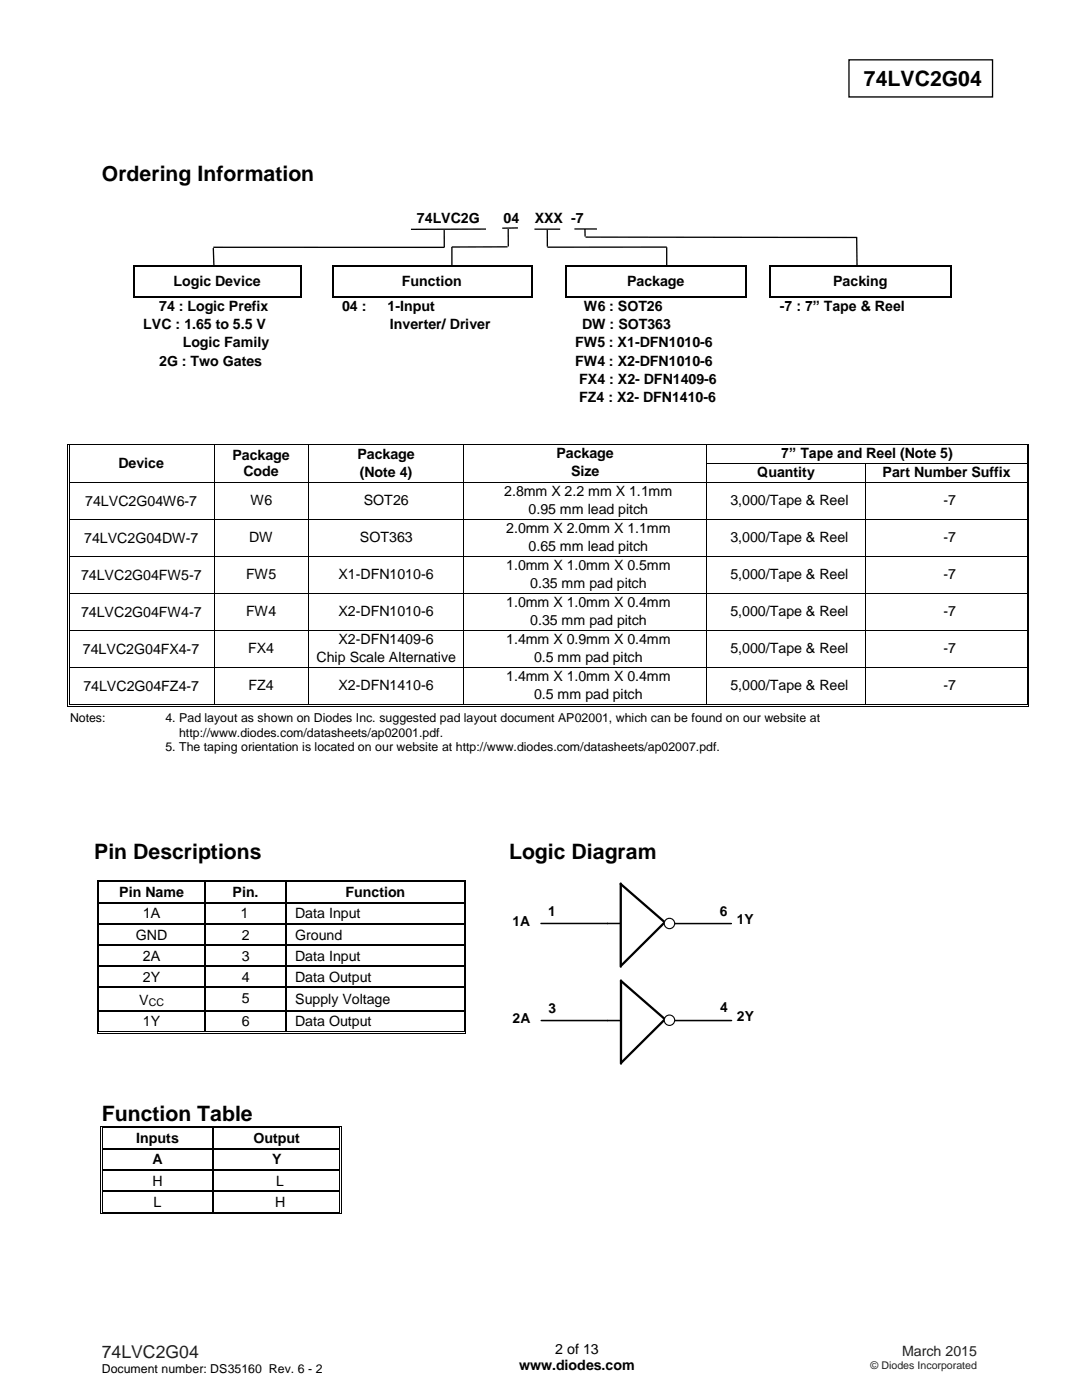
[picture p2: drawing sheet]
<svg xmlns="http://www.w3.org/2000/svg" width="216mm" height="279mm" viewBox="0 0 216 279" stroke-linecap="round" stroke-linejoin="round" font-family="sans-serif">
<path d="M169.4 11.9h28.6v7.4h-28.6z" fill="none" stroke="#000" stroke-width=".26"/>
<g fill="#000">
<path d="M26.5 53h.3v.3h-.3z" fill-rule="evenodd"/>
<path d="M26.5 53h.3v.3h-.3z" fill-rule="evenodd"/>
<path d="M26.5 59.1h.3v.4h-.3z" fill-rule="evenodd"/>
<path d="M26.5 59.1h.3v.4h-.3z" fill-rule="evenodd"/>
<path d="M26.8 53h.4v.3h-.4z" fill-rule="evenodd"/>
<path d="M26.8 59.1h.4v.4h-.4z" fill-rule="evenodd"/>
<path d="M59.9 53h.3v.3h-.3z" fill-rule="evenodd"/>
<path d="M59.9 53h.3v.3h-.3z" fill-rule="evenodd"/>
<path d="M59.9 59.1h.3v.4h-.3z" fill-rule="evenodd"/>
<path d="M59.9 59.1h.3v.4h-.3z" fill-rule="evenodd"/>
<path d="M66.2 53h.4v.3h-.4z" fill-rule="evenodd"/>
<path d="M66.2 53h.4v.3h-.4z" fill-rule="evenodd"/>
<path d="M66.2 59.1h.4v.4h-.4z" fill-rule="evenodd"/>
<path d="M66.2 59.1h.4v.4h-.4z" fill-rule="evenodd"/>
<path d="M66.6 53h.3v.3h-.3z" fill-rule="evenodd"/>
<path d="M66.6 59.1h.3v.4h-.3z" fill-rule="evenodd"/>
<path d="M75.9 59.1h.4v.4h-.4z" fill-rule="evenodd"/>
<path d="M105.9 53h.3v.3h-.3z" fill-rule="evenodd"/>
<path d="M105.9 53h.3v.3h-.3z" fill-rule="evenodd"/>
<path d="M105.9 59.1h.3v.4h-.3z" fill-rule="evenodd"/>
<path d="M105.9 59.1h.3v.4h-.3z" fill-rule="evenodd"/>
<path d="M112.7 53h.3v.3h-.3z" fill-rule="evenodd"/>
<path d="M112.7 53h.3v.3h-.3z" fill-rule="evenodd"/>
<path d="M112.7 59.1h.3v.4h-.3z" fill-rule="evenodd"/>
<path d="M112.7 59.1h.3v.4h-.3z" fill-rule="evenodd"/>
<path d="M113 53h.4v.3h-.4z" fill-rule="evenodd"/>
<path d="M113 59.1h.4v.4h-.4z" fill-rule="evenodd"/>
<path d="M148.8 53h.3v.3h-.3z" fill-rule="evenodd"/>
<path d="M148.8 53h.3v.3h-.3z" fill-rule="evenodd"/>
<path d="M148.8 59.1h.3v.4h-.3z" fill-rule="evenodd"/>
<path d="M148.8 59.1h.3v.4h-.3z" fill-rule="evenodd"/>
<path d="M153.5 53h.4v.3h-.4z" fill-rule="evenodd"/>
<path d="M153.5 53h.4v.3h-.4z" fill-rule="evenodd"/>
<path d="M153.5 59.1h.4v.4h-.4z" fill-rule="evenodd"/>
<path d="M153.5 59.1h.4v.4h-.4z" fill-rule="evenodd"/>
<path d="M153.9 53h.3v.3h-.3z" fill-rule="evenodd"/>
<path d="M153.9 59.1h.3v.4h-.3z" fill-rule="evenodd"/>
<path d="M189.5 53h.4v.3h-.4z" fill-rule="evenodd"/>
<path d="M189.5 53h.4v.3h-.4z" fill-rule="evenodd"/>
<path d="M189.5 59.1h.4v.4h-.4z" fill-rule="evenodd"/>
<path d="M189.5 59.1h.4v.4h-.4z" fill-rule="evenodd"/>
<path d="M13.4 92.5h.1v.1h-.1z" fill-rule="evenodd"/>
<path d="M13.4 96.3h.1v.2h-.1z" fill-rule="evenodd"/>
<path d="M13.7 92.5h.2v.1h-.2z" fill-rule="evenodd"/>
<path d="M13.7 96.3h.2v.2h-.2z" fill-rule="evenodd"/>
<path d="M18.4 88.7h.2v.2h-.2z" fill-rule="evenodd"/>
<path d="M26.7 88.7h.1v.2h-.1z" fill-rule="evenodd"/>
<path d="M42.6 88.7h.2v.2h-.2z" fill-rule="evenodd"/>
<path d="M42.6 92.5h.2v.1h-.2z" fill-rule="evenodd"/>
<path d="M42.6 96.3h.2v.2h-.2z" fill-rule="evenodd"/>
<path d="M60 88.7h.2v.2h-.2z" fill-rule="evenodd"/>
<path d="M60.2 88.7h1.3v.2h-1.3z" fill-rule="evenodd"/>
<path d="M61.5 88.7h.2v.2h-.2z" fill-rule="evenodd"/>
<path d="M61.5 92.5h.2v.1h-.2z" fill-rule="evenodd"/>
<path d="M61.5 96.3h.2v.2h-.2z" fill-rule="evenodd"/>
<path d="M66.4 88.7h.2v.2h-.2z" fill-rule="evenodd"/>
<path d="M75.9 88.7h.2v.2h-.2z" fill-rule="evenodd"/>
<path d="M92.5 88.7h.1v.2h-.1z" fill-rule="evenodd"/>
<path d="M92.5 92.5h.1v.1h-.1z" fill-rule="evenodd"/>
<path d="M92.5 96.3h.1v.2h-.1z" fill-rule="evenodd"/>
<path d="M106.1 88.7h.1v.2h-.1z" fill-rule="evenodd"/>
<path d="M112.9 88.7h.1v.2h-.1z" fill-rule="evenodd"/>
<path d="M140.9 88.7h.2v.2h-.2z" fill-rule="evenodd"/>
<path d="M140.9 92.5h.2v.1h-.2z" fill-rule="evenodd"/>
<path d="M140.9 96.3h.2v.2h-.2z" fill-rule="evenodd"/>
<path d="M149 88.7h.1v.2h-.1z" fill-rule="evenodd"/>
<path d="M153.7 88.7h.2v.2h-.2z" fill-rule="evenodd"/>
<path d="M172.7 92.5h.1v.1h-.1z" fill-rule="evenodd"/>
<path d="M172.7 96.3h.1v.2h-.1z" fill-rule="evenodd"/>
<path d="M189.7 88.7h.2v.2h-.2z" fill-rule="evenodd"/>
<path d="M193.8 88.7h.2v.2h-.2z" fill-rule="evenodd"/>
<path d="M194 88.7l.1 .2z" fill-rule="evenodd"/>
<path d="M194.1 88.7h.2v.2h-.2z" fill-rule="evenodd"/>
<path d="M204.8 88.7h.6v.2h-.6z" fill-rule="evenodd"/>
<path d="M204.8 92.5h.2v.1h-.2z" fill-rule="evenodd"/>
<path d="M204.8 96.3h.2v.2h-.2z" fill-rule="evenodd"/>
<path d="M205.2 92.5h.2v.1h-.2z" fill-rule="evenodd"/>
<path d="M205.2 96.3h.2v.2h-.2z" fill-rule="evenodd"/>
<path d="M13.4 103.6h.1v.2h-.1z" fill-rule="evenodd"/>
<path d="M13.4 111h.1v.2h-.1z" fill-rule="evenodd"/>
<path d="M13.4 118.4h.1v.2h-.1z" fill-rule="evenodd"/>
<path d="M13.7 103.6h.2v.2h-.2z" fill-rule="evenodd"/>
<path d="M13.7 111h.2v.2h-.2z" fill-rule="evenodd"/>
<path d="M13.7 118.4h.2v.2h-.2z" fill-rule="evenodd"/>
<path d="M42.6 103.6h.2v.2h-.2z" fill-rule="evenodd"/>
<path d="M42.6 111h.2v.2h-.2z" fill-rule="evenodd"/>
<path d="M42.6 118.4h.2v.2h-.2z" fill-rule="evenodd"/>
<path d="M61.5 103.6h.2v.2h-.2z" fill-rule="evenodd"/>
<path d="M61.5 111h.2v.2h-.2z" fill-rule="evenodd"/>
<path d="M61.5 118.4h.2v.2h-.2z" fill-rule="evenodd"/>
<path d="M92.5 103.6h.1v.2h-.1z" fill-rule="evenodd"/>
<path d="M92.5 111h.1v.2h-.1z" fill-rule="evenodd"/>
<path d="M92.5 118.4h.1v.2h-.1z" fill-rule="evenodd"/>
<path d="M140.9 103.6h.2v.2h-.2z" fill-rule="evenodd"/>
<path d="M140.9 111h.2v.2h-.2z" fill-rule="evenodd"/>
<path d="M140.9 118.4h.2v.2h-.2z" fill-rule="evenodd"/>
<path d="M172.7 103.6h.1v.2h-.1z" fill-rule="evenodd"/>
<path d="M172.7 111h.1v.2h-.1z" fill-rule="evenodd"/>
<path d="M172.7 118.4h.1v.2h-.1z" fill-rule="evenodd"/>
<path d="M204.8 103.6h.2v.2h-.2z" fill-rule="evenodd"/>
<path d="M204.8 111h.2v.2h-.2z" fill-rule="evenodd"/>
<path d="M204.8 118.4h.2v.2h-.2z" fill-rule="evenodd"/>
<path d="M205.2 103.6h.2v.2h-.2z" fill-rule="evenodd"/>
<path d="M205.2 111h.2v.2h-.2z" fill-rule="evenodd"/>
<path d="M205.2 118.4h.2v.2h-.2z" fill-rule="evenodd"/>
<path d="M13.4 125.7h.1v.2h-.1z" fill-rule="evenodd"/>
<path d="M13.4 133.1h.1v.2h-.1z" fill-rule="evenodd"/>
<path d="M13.7 125.7h.2v.2h-.2z" fill-rule="evenodd"/>
<path d="M13.7 133.1h.2v.2h-.2z" fill-rule="evenodd"/>
<path d="M42.6 125.7h.2v.2h-.2z" fill-rule="evenodd"/>
<path d="M42.6 133.1h.2v.2h-.2z" fill-rule="evenodd"/>
<path d="M61.5 125.7h.2v.2h-.2z" fill-rule="evenodd"/>
<path d="M61.5 133.1h.2v.2h-.2z" fill-rule="evenodd"/>
<path d="M92.5 125.7h.1v.2h-.1z" fill-rule="evenodd"/>
<path d="M92.5 133.1h.1v.2h-.1z" fill-rule="evenodd"/>
<path d="M140.9 125.7h.2v.2h-.2z" fill-rule="evenodd"/>
<path d="M140.9 133.1h.2v.2h-.2z" fill-rule="evenodd"/>
<path d="M172.7 125.7h.1v.2h-.1z" fill-rule="evenodd"/>
<path d="M172.7 133.1h.1v.2h-.1z" fill-rule="evenodd"/>
<path d="M204.8 125.7h.2v.2h-.2z" fill-rule="evenodd"/>
<path d="M204.8 133.1h.2v.2h-.2z" fill-rule="evenodd"/>
<path d="M205.2 125.7h.2v.2h-.2z" fill-rule="evenodd"/>
<path d="M205.2 133.1h.2v.2h-.2z" fill-rule="evenodd"/>
<path d="M13.4 140.5h.1v.5h-.1z" fill-rule="evenodd"/>
<path d="M13.4 140.9h.5v.1h-.5z" fill-rule="evenodd"/>
<path d="M13.7 140.5h.2v.2h-.2z" fill-rule="evenodd"/>
<path d="M13.7 140.5h.2v.2h-.2z" fill-rule="evenodd"/>
<path d="M42.6 140.5h.5v.2h-.5z" fill-rule="evenodd"/>
<path d="M42.6 140.9h.5v.1h-.5z" fill-rule="evenodd"/>
<path d="M61.5 140.5h.5v.2h-.5z" fill-rule="evenodd"/>
<path d="M61.5 140.9h.5v.1h-.5z" fill-rule="evenodd"/>
<path d="M92.5 140.5h.5v.2h-.5z" fill-rule="evenodd"/>
<path d="M92.5 140.9h.5v.1h-.5z" fill-rule="evenodd"/>
<path d="M140.9 140.5h.5v.2h-.5z" fill-rule="evenodd"/>
<path d="M140.9 140.9h.5v.1h-.5z" fill-rule="evenodd"/>
<path d="M172.7 140.5h.5v.2h-.5z" fill-rule="evenodd"/>
<path d="M172.7 140.9h.5v.1h-.5z" fill-rule="evenodd"/>
<path d="M204.8 140.9h.6v.1h-.6z" fill-rule="evenodd"/>
<path d="M204.8 140.5h.2v.2h-.2z" fill-rule="evenodd"/>
<path d="M204.8 140.5h.2v.2h-.2z" fill-rule="evenodd"/>
<path d="M205.2 140.5h.2v.5h-.2z" fill-rule="evenodd"/>
<path d="M19.3 175.6h.2v.5h-.2z" fill-rule="evenodd"/>
<path d="M19.3 175.6h.5v.2h-.5z" fill-rule="evenodd"/>
<path d="M19.6 175.9h.2v.2h-.2z" fill-rule="evenodd"/>
<path d="M19.6 175.9h.2v.2h-.2z" fill-rule="evenodd"/>
<path d="M40.9 176.1h.2z" fill-rule="evenodd"/>
<path d="M40.9 175.6h.5v.2h-.5z" fill-rule="evenodd"/>
<path d="M40.9 175.9h.5v.2h-.5z" fill-rule="evenodd"/>
<path d="M56.9 176.1h.2z" fill-rule="evenodd"/>
<path d="M56.9 175.6h.5v.2h-.5z" fill-rule="evenodd"/>
<path d="M56.9 175.9h.5v.2h-.5z" fill-rule="evenodd"/>
<path d="M92.5 175.6h.5v.2h-.5z" fill-rule="evenodd"/>
<path d="M92.5 175.9h.2v.2h-.2z" fill-rule="evenodd"/>
<path d="M92.5 175.9h.2v.2h-.2z" fill-rule="evenodd"/>
<path d="M92.9 175.6h.1v.5h-.1z" fill-rule="evenodd"/>
<path d="M19.3 180.1h.2v.2h-.2z" fill-rule="evenodd"/>
<path d="M19.3 184.3h.2v.3h-.2z" fill-rule="evenodd"/>
<path d="M19.3 188.5h.2v.2h-.2z" fill-rule="evenodd"/>
<path d="M19.3 192.7h.2v.3h-.2z" fill-rule="evenodd"/>
<path d="M19.3 196.9h.2v.3h-.2z" fill-rule="evenodd"/>
<path d="M19.6 180.1h.2v.2h-.2z" fill-rule="evenodd"/>
<path d="M19.6 184.3h.2v.3h-.2z" fill-rule="evenodd"/>
<path d="M19.6 188.5h.2v.2h-.2z" fill-rule="evenodd"/>
<path d="M19.6 192.7h.2v.3h-.2z" fill-rule="evenodd"/>
<path d="M19.6 196.9h.2v.3h-.2z" fill-rule="evenodd"/>
<path d="M40.9 180.1h.2v.2h-.2z" fill-rule="evenodd"/>
<path d="M40.9 184.3h.2v.3h-.2z" fill-rule="evenodd"/>
<path d="M40.9 188.5h.2v.2h-.2z" fill-rule="evenodd"/>
<path d="M40.9 192.7h.2v.3h-.2z" fill-rule="evenodd"/>
<path d="M40.9 196.9h.2v.3h-.2z" fill-rule="evenodd"/>
<path d="M56.9 180.1h.2v.2h-.2z" fill-rule="evenodd"/>
<path d="M56.9 184.3h.2v.3h-.2z" fill-rule="evenodd"/>
<path d="M56.9 188.5h.2v.2h-.2z" fill-rule="evenodd"/>
<path d="M56.9 192.7h.2v.3h-.2z" fill-rule="evenodd"/>
<path d="M56.9 196.9h.2v.3h-.2z" fill-rule="evenodd"/>
<path d="M92.5 180.1h.2v.2h-.2z" fill-rule="evenodd"/>
<path d="M92.5 184.3h.2v.3h-.2z" fill-rule="evenodd"/>
<path d="M92.5 188.5h.2v.2h-.2z" fill-rule="evenodd"/>
<path d="M92.5 192.7h.2v.3h-.2z" fill-rule="evenodd"/>
<path d="M92.5 196.9h.2v.3h-.2z" fill-rule="evenodd"/>
<path d="M92.9 180.1h.1v.2h-.1z" fill-rule="evenodd"/>
<path d="M92.9 184.3h.1v.3h-.1z" fill-rule="evenodd"/>
<path d="M92.9 188.5h.1v.2h-.1z" fill-rule="evenodd"/>
<path d="M92.9 192.7h.1v.3h-.1z" fill-rule="evenodd"/>
<path d="M92.9 196.9h.1v.3h-.1z" fill-rule="evenodd"/>
<path d="M19.3 201.6h.2v.2h-.2z" fill-rule="evenodd"/>
<path d="M19.3 205.8h.2v.5h-.2z" fill-rule="evenodd"/>
<path d="M19.3 206.1h.5v.2h-.5z" fill-rule="evenodd"/>
<path d="M19.6 201.6h.2v.2h-.2z" fill-rule="evenodd"/>
<path d="M19.6 205.8h.2v.2h-.2z" fill-rule="evenodd"/>
<path d="M19.6 205.8h.2v.2h-.2z" fill-rule="evenodd"/>
<path d="M40.9 201.6h.2v.2h-.2z" fill-rule="evenodd"/>
<path d="M40.9 205.8h.5v.2h-.5z" fill-rule="evenodd"/>
<path d="M40.9 206.1h.5v.2h-.5z" fill-rule="evenodd"/>
<path d="M56.9 201.6h.2v.2h-.2z" fill-rule="evenodd"/>
<path d="M56.9 205.8h.5v.2h-.5z" fill-rule="evenodd"/>
<path d="M56.9 206.1h.5v.2h-.5z" fill-rule="evenodd"/>
<path d="M92.5 201.6h.2v.2h-.2z" fill-rule="evenodd"/>
<path d="M92.5 206.1h.5v.2h-.5z" fill-rule="evenodd"/>
<path d="M92.5 205.8h.2v.2h-.2z" fill-rule="evenodd"/>
<path d="M92.5 205.8h.2v.2h-.2z" fill-rule="evenodd"/>
<path d="M92.9 201.6h.1v.2h-.1z" fill-rule="evenodd"/>
<path d="M92.9 205.8h.1v.5h-.1z" fill-rule="evenodd"/>
</g>
<g fill="none" stroke="#000" stroke-width=".34">
<path d="M26.7 53.3v5.8M27.2 53.2h32.7M27.2 59.3h32.7M60 53.3v5.8M66.4 53.3v5.8M66.9 53.2h39M66.9 59.3h9M76.3 59.3h29.6M106.1 53.3v5.8M112.9 53.3v5.8M113.4 53.2h35.4M113.4 59.3h35.4"/>
<path d="M149 53.3v5.8M153.7 53.3v5.8M154.2 53.2h35.3M154.2 59.3h35.3M189.7 53.3v5.8"/>
</g>
<g fill="none" stroke="#000" stroke-width=".2">
<path d="M13.4 88.8h5M13.5 88.9v3.6M13.5 92.6v3.7M13.5 96.5v7.1M13.8 88.9v3.6M13.8 92.6v3.7M13.8 96.5v7.1M13.9 96.4h28.7M18.6 88.8h8.1M26.8 88.8h15.8M42.7 88.9v3.6M42.7 92.6v3.7"/>
<path d="M42.7 96.5v7.1M42.8 88.8h17.2M42.8 96.4h18.7M61.6 88.9v3.6M61.6 92.6v3.7M61.6 96.5v7.1M61.7 88.8h4.7M61.7 96.4h30.8M66.6 88.8h9.3M76.1 88.8h16.4M92.6 88.9v3.6M92.6 92.6v3.7"/>
<path d="M92.6 96.5v7.1M92.6 88.8h13.5M92.6 96.4h48.3M106.2 88.8h6.7M113 88.8h27.9M141 88.9v3.6M141 92.6v3.7M141 96.5v7.1M141.1 88.8h7.9M141.1 92.6h31.6M141.1 96.4h31.6M149.1 88.8h4.6"/>
<path d="M153.9 88.8h35.8M172.8 92.6v3.7M172.8 96.5v7.1M172.8 92.6h32M172.8 96.4h32M189.9 88.8h3.9M194.3 88.8h10.5M204.9 88.9v3.6M204.9 92.6v3.7M204.9 96.5v7.1M205.3 88.9v3.6M205.3 92.6v3.7"/>
<path d="M205.3 96.5v7.1M13.5 103.8v7.2M13.5 111.2v7.2M13.5 118.6v7.1M13.8 103.8v7.2M13.8 111.2v7.2M13.8 118.6v7.1M13.9 103.7h28.7M13.9 111.1h28.7M13.9 118.5h28.7M42.7 103.8v7.2M42.7 111.2v7.2"/>
<path d="M42.7 118.6v7.1M42.8 103.7h18.7M42.8 111.1h18.7M42.8 118.5h18.7M61.6 103.8v7.2M61.6 111.2v7.2M61.6 118.6v7.1M61.7 103.7h30.8M61.7 111.1h30.8M61.7 118.5h30.8M92.6 103.8v7.2M92.6 111.2v7.2"/>
<path d="M92.6 118.6v7.1M92.6 103.7h48.3M92.6 111.1h48.3M92.6 118.5h48.3M141 103.8v7.2M141 111.2v7.2M141 118.6v7.1M141.1 103.7h31.6M141.1 111.1h31.6M141.1 118.5h31.6M172.8 103.8v7.2M172.8 111.2v7.2"/>
<path d="M172.8 118.6v7.1M172.8 103.7h32M172.8 111.1h32M172.8 118.5h32M204.9 103.8v7.2M204.9 111.2v7.2M204.9 118.6v7.1M205.3 103.8v7.2M205.3 111.2v7.2M205.3 118.6v7.1M13.5 125.9v7.2M13.5 133.3v7.2"/>
<path d="M13.8 125.9v7.2M13.8 133.3v7.2M13.9 125.8h28.7M13.9 133.2h28.7M42.7 125.9v7.2M42.7 133.3v7.2M42.8 125.8h18.7M42.8 133.2h18.7M61.6 125.9v7.2M61.6 133.3v7.2M61.7 125.8h30.8M61.7 133.2h30.8"/>
<path d="M92.6 125.9v7.2M92.6 133.3v7.2M92.6 125.8h48.3M92.6 133.2h48.3M141 125.9v7.2M141 133.3v7.2M141.1 125.8h31.6M141.1 133.2h31.6M172.8 125.9v7.2M172.8 133.3v7.2M172.8 125.8h32M172.8 133.2h32"/>
<path d="M204.9 125.9v7.2M204.9 133.3v7.2M205.3 125.9v7.2M205.3 133.3v7.2M13.9 140.9h28.7M13.9 140.6h28.7M43.1 140.9h18.4M43.1 140.6h18.4M62 140.9h30.5M62 140.6h30.5M93 140.9h47.9M93 140.6h47.9"/>
<path d="M141.4 140.9h31.3M141.4 140.6h31.3M173.2 140.9h31.6M173.2 140.6h31.6M19.4 176.1v4M19.7 176.1v4M19.8 175.7h21.1M19.8 176h21.1M41.4 175.7h15.5M41.4 176h15.5M57.4 175.7h35.1M57.4 176h35.1"/>
<path d="M92.6 176.1v4M92.9 176.1v4M19.4 180.3v4M19.4 184.6v3.9M19.4 188.7v4M19.4 193v3.9M19.4 197.2v4.4M19.7 180.3v4M19.7 184.6v3.9M19.7 188.7v4M19.7 193v3.9M19.7 197.2v4.4"/>
<path d="M92.6 180.3v4M92.6 184.6v3.9M92.6 188.7v4M92.6 193v3.9M92.6 197.2v4.4M92.9 180.3v4M92.9 184.6v3.9M92.9 188.7v4M92.9 193v3.9M92.9 197.2v4.4M19.4 201.8v4M19.7 201.8v4"/>
<path d="M19.8 206.2h21.1M19.8 205.9h21.1M41.4 206.2h15.5M41.4 205.9h15.5M57.4 206.2h35.1M57.4 205.9h35.1M92.6 201.8v4M92.9 201.8v4"/>
</g>
<g fill="none" stroke="#000" stroke-width=".25">
<path d="M41 176.1v4M57 176.1v4M19.8 180.2h21.1M19.8 184.4h21.1M19.8 188.6h21.1M19.8 192.9h21.1M19.8 197h21.1M41 180.3v4M41 184.6v3.9M41 188.7v4M41 193v3.9M41 197.2v4.4"/>
<path d="M41.1 180.2h15.8M41.1 184.4h15.8M41.1 188.6h15.8M41.1 192.9h15.8M41.1 197h15.8M57 180.3v4M57 184.6v3.9M57 188.7v4M57 193v3.9M57 197.2v4.4M57.1 180.2h35.4M57.1 184.4h35.4"/>
<path d="M57.1 188.6h35.4M57.1 192.9h35.4M57.1 197h35.4M19.8 201.7h21.1M41 201.8v4M41.1 201.7h15.8M57 201.8v4M57.1 201.7h35.4"/>
</g>
<path d="M108 184.3h15.8M134.6 184.3h11.3" fill="none" stroke="#000" stroke-width=".3"/>
<path d="M123.8 176.4l8.9 7.7M123.9 176.3v16.6M132.5 184.2l-8.5 8.5" fill="none" stroke="#000" stroke-width=".46"/>
<path d="M126 202.9l1.5-1.3 1.3 1.5-1.5 1.3z" fill-rule="evenodd" fill="#fff"/>
<path d="M108 203.7h15.9M134.6 203.7h11.4" fill="none" stroke="#000" stroke-width=".3"/>
<path d="M123.9 195.7v16.6M123.9 195.8l8.8 7.6M132.6 203.5l-8.6 8.5" fill="none" stroke="#000" stroke-width=".46"/>
<circle cx="133.6" cy="203.6" r="1.04" fill="#fff"/>
<circle cx="133.6" cy="203.6" r="1.04" fill="none" stroke="#000" stroke-width=".22"/>
<circle cx="133.6" cy="184.3" r="1.04" fill="#fff"/>
<circle cx="133.6" cy="184.3" r="1.04" fill="none" stroke="#000" stroke-width=".22"/>
<g fill="#fff">
<path d="M20.6 225.2h.2v3.9h-.2z" fill-rule="evenodd"/>
<path d="M42 225.2h.4v3.9h-.4z" fill-rule="evenodd"/>
<path d="M20.8 225.2h21.2v3.9h-21.2z" fill-rule="evenodd"/>
<path d="M42.7 225.2h.3v3.9h-.3z" fill-rule="evenodd"/>
<path d="M67.4 225.2h.3v3.9h-.3z" fill-rule="evenodd"/>
<path d="M43 225.2h24.4v3.9h-24.4z" fill-rule="evenodd"/>
</g>
<g fill="#000">
<path d="M20.1 224.7h.1v.5h-.1z" fill-rule="evenodd"/>
<path d="M20.1 224.7h.5v.1h-.5z" fill-rule="evenodd"/>
<path d="M20.4 225h.2v.2h-.2z" fill-rule="evenodd"/>
<path d="M20.4 225h.2v.2h-.2z" fill-rule="evenodd"/>
</g>
<path d="M20.6 224.7h21.8M20.6 225.1h21.8" fill="none" stroke="#000" stroke-width=".2"/>
<g fill="#fff">
<path d="M20.6 225.2h21.8z" fill-rule="evenodd"/>
<path d="M42.7 225.2h.2z" fill-rule="evenodd"/>
</g>
<g fill="#000">
<path d="M42.4 225.2h.3z" fill-rule="evenodd"/>
<path d="M42.4 224.7h.5v.1h-.5z" fill-rule="evenodd"/>
<path d="M42.4 225h.5v.2h-.5z" fill-rule="evenodd"/>
</g>
<path d="M42.9 224.7h24.8M42.9 225.1h24.8" fill="none" stroke="#000" stroke-width=".2"/>
<path d="M42.9 225.2h24.8z" fill-rule="evenodd" fill="#fff"/>
<g fill="#000">
<path d="M67.7 224.7h.5v.1h-.5z" fill-rule="evenodd"/>
<path d="M67.7 225h.2v.2h-.2z" fill-rule="evenodd"/>
<path d="M67.7 225h.2v.2h-.2z" fill-rule="evenodd"/>
<path d="M68 224.7h.2v.5h-.2z" fill-rule="evenodd"/>
</g>
<path d="M20.2 225.2v3.9M20.5 225.2v3.9M67.8 225.2v3.9M68.1 225.2v3.9" fill="none" stroke="#000" stroke-width=".2"/>
<path d="M42.6 225.2v3.9" fill="none" stroke="#000" stroke-width=".25"/>
<g fill="#fff">
<path d="M20.6 229.4h.2v4h-.2z" fill-rule="evenodd"/>
<path d="M42 229.4h.4v4h-.4z" fill-rule="evenodd"/>
<path d="M20.8 229.4h21.2v4h-21.2z" fill-rule="evenodd"/>
<path d="M42.7 229.4h.3v4h-.3z" fill-rule="evenodd"/>
<path d="M67.4 229.4h.3v4h-.3z" fill-rule="evenodd"/>
<path d="M43 229.4h24.4v4h-24.4z" fill-rule="evenodd"/>
</g>
<g fill="#000">
<path d="M20.1 229.1h.1v.3h-.1z" fill-rule="evenodd"/>
<path d="M20.1 233.4h.1v.2h-.1z" fill-rule="evenodd"/>
<path d="M20.1 237.6h.1v.2h-.1z" fill-rule="evenodd"/>
<path d="M20.4 229.1h.2v.3h-.2z" fill-rule="evenodd"/>
<path d="M20.4 233.4h.2v.2h-.2z" fill-rule="evenodd"/>
<path d="M20.4 237.6h.2v.2h-.2z" fill-rule="evenodd"/>
<path d="M42.4 229.1h.3v.3h-.3z" fill-rule="evenodd"/>
<path d="M42.4 233.4h.3v.2h-.3z" fill-rule="evenodd"/>
<path d="M42.4 237.6h.3v.2h-.3z" fill-rule="evenodd"/>
<path d="M67.7 229.1h.2v.3h-.2z" fill-rule="evenodd"/>
<path d="M67.7 233.4h.2v.2h-.2z" fill-rule="evenodd"/>
<path d="M67.7 237.6h.2v.2h-.2z" fill-rule="evenodd"/>
<path d="M68 229.1h.2v.3h-.2z" fill-rule="evenodd"/>
<path d="M68 233.4h.2v.2h-.2z" fill-rule="evenodd"/>
<path d="M68 237.6h.2v.2h-.2z" fill-rule="evenodd"/>
<path d="M20.1 241.8h.1v.5h-.1z" fill-rule="evenodd"/>
<path d="M20.1 242.1h.5v.2h-.5z" fill-rule="evenodd"/>
<path d="M20.4 241.8h.2v.2h-.2z" fill-rule="evenodd"/>
<path d="M20.4 241.8h.2v.2h-.2z" fill-rule="evenodd"/>
<path d="M42.4 241.8h.5v.2h-.5z" fill-rule="evenodd"/>
<path d="M42.4 242.1h.5v.2h-.5z" fill-rule="evenodd"/>
<path d="M67.7 242.1h.5v.2h-.5z" fill-rule="evenodd"/>
<path d="M67.7 241.8h.2v.2h-.2z" fill-rule="evenodd"/>
<path d="M67.7 241.8h.2v.2h-.2z" fill-rule="evenodd"/>
<path d="M68 241.8h.2v.5h-.2z" fill-rule="evenodd"/>
</g>
<path d="M20.6 229.3h21.8M20.6 233.5h21.8M20.6 237.7h21.8M42.6 229.4v4M42.6 233.6v4M42.6 237.8v4M42.7 229.3h25M42.7 233.5h25M42.7 237.7h25" fill="none" stroke="#000" stroke-width=".25"/>
<g fill="none" stroke="#000" stroke-width=".2">
<path d="M20.2 229.4v4M20.2 233.6v4M20.2 237.8v4M20.5 229.4v4M20.5 233.6v4M20.5 237.8v4M67.8 229.4v4M67.8 233.6v4M67.8 237.8v4M68.1 229.4v4M68.1 233.6v4M68.1 237.8v4"/>
<path d="M20.6 242.2h21.8M20.6 241.9h21.8M42.9 242.2h24.8M42.9 241.9h24.8"/>
</g>
<g fill="none" stroke="#000" stroke-width=".26">
<path d="M42.6 49.5l.1 3.6M42.6 49.4h46M88.6 45.9l.1 3.5M90.2 49.3v3.9M97 45.7l-15 .1M101.3 49.3h-11.2M101.4 45.7v3.5M103.3 45.5h-3.1M106.6 45.7h5.2M109.2 45.8v3.4M109.2 49.3l23.8 .1v3.8M114.6 45.7h4.5"/>
<path d="M116.7 45.7l.1 1.5M116.8 47.3l54.1 .1M170.9 47.3l.1 5.9"/>
</g>
<g font-size="4.2">
<text x="172.4" y="17.2">74LVC2G04</text>
<text x="20.3" y="36.2">Ordering Information</text>
<text x="18.8" y="171.4">Pin Descriptions</text>
<text x="101.6" y="171.3">Logic Diagram</text>
<text x="20.3" y="223.7">Function Table</text>
</g>
<text font-size="3.5" fill="#231f20" x="20.3" y="270.9">74LVC2G04</text>
<g font-size="2.8">
<text x="83.2" y="44.6">74LVC2G</text>
<text x="100.5" y="44.6">04</text>
<text x="106.7" y="44.6">XXX -7</text>
<text x="34.6" y="57.2">Logic Device</text>
<text x="80.2" y="57.2">Function</text>
<text x="125.1" y="57.2">Package</text>
<text x="166.2" y="57.2">Packing</text>
<text x="28.6" y="65.7">LVC : 1.65 to 5.5 V</text>
<text x="31.8" y="62">74 : Logic Prefix</text>
<text x="68.2" y="62">04 :</text>
<text x="77.3" y="62">1-Input</text>
<text x="77.8" y="65.7">Inverter/ Driver</text>
<text x="116.2" y="65.7">DW : SOT363</text>
<text x="116.5" y="62">W6 : SOT26</text>
<text x="155.6" y="62">-7 : 7” Tape &amp; Reel</text>
<text x="36.5" y="69.3">Logic Family</text>
<text x="114.8" y="69.3">FW5 : X1-DFN1010-6</text>
<text x="31.8" y="73">2G : Two Gates</text>
<text x="114.8" y="73">FW4 : X2-DFN1010-6</text>
<text x="115.6" y="76.6">FX4 : X2- DFN1409-6</text>
<text x="115.6" y="80.3">FZ4 : X2- DFN1410-6</text>
<text x="23.6" y="93.3">Device</text>
<text x="46.4" y="91.7">Package</text>
<text x="48.6" y="94.9">Code</text>
<text x="71.3" y="91.5">Package</text>
<text x="71.8" y="95.1">(Note 4)</text>
<text x="111" y="91.4">Package</text>
<text x="113.9" y="95">Size</text>
<text x="151.1" y="95.2">Quantity</text>
<text x="155.9" y="91.4">7” Tape and Reel (Note 5)</text>
<text x="176.1" y="95.2">Part Number Suffix</text>
<text x="17" y="101">74LVC2G04W6-7</text>
<text x="50" y="100.8">W6</text>
<text x="72.6" y="100.8">SOT26</text>
<text x="100.6" y="99">2.8mm X 2.2 mm X 1.1mm</text>
<text x="145.7" y="100.8">3,000/Tape &amp; Reel</text>
<text x="188.3" y="100.8">-7</text>
<text x="101" y="106.4">2.0mm X 2.0mm X 1.1mm</text>
<text x="105.5" y="102.6">0.95 mm lead pitch</text>
<text x="16.8" y="108.4">74LVC2G04DW-7</text>
<text x="49.7" y="108.2">DW</text>
<text x="71.8" y="108.2">SOT363</text>
<text x="101" y="113.8">1.0mm X 1.0mm X 0.5mm</text>
<text x="105.5" y="110">0.65 mm lead pitch</text>
<text x="145.7" y="108.2">3,000/Tape &amp; Reel</text>
<text x="188.3" y="108.2">-7</text>
<text x="16.2" y="115.8">74LVC2G04FW5-7</text>
<text x="49.1" y="115.6">FW5</text>
<text x="67.6" y="115.6">X1-DFN1010-6</text>
<text x="105.8" y="117.4">0.35 mm pad pitch</text>
<text x="145.7" y="115.6">5,000/Tape &amp; Reel</text>
<text x="188.3" y="115.6">-7</text>
<text x="16.2" y="123.2">74LVC2G04FW4-7</text>
<text x="49.1" y="123">FW4</text>
<text x="67.6" y="123">X2-DFN1010-6</text>
<text x="101" y="121.1">1.0mm X 1.0mm X 0.4mm</text>
<text x="105.8" y="124.7">0.35 mm pad pitch</text>
<text x="145.7" y="123">5,000/Tape &amp; Reel</text>
<text x="188.3" y="123">-7</text>
<text x="16.6" y="130.5">74LVC2G04FX4-7</text>
<text x="49.5" y="130.3">FX4</text>
<text x="67.6" y="128.5">X2-DFN1409-6</text>
<text x="101" y="128.5">1.4mm X 0.9mm X 0.4mm</text>
<text x="145.7" y="130.3">5,000/Tape &amp; Reel</text>
<text x="188.3" y="130.3">-7</text>
<text x="16.6" y="137.9">74LVC2G04FZ4-7</text>
<text x="49.6" y="137.7">FZ4</text>
<text x="63.2" y="132.1">Chip Scale Alternative</text>
<text x="67.6" y="137.7">X2-DFN1410-6</text>
<text x="101" y="135.9">1.4mm X 1.0mm X 0.4mm</text>
<text x="106.6" y="132.1">0.5 mm pad pitch</text>
<text x="145.7" y="137.7">5,000/Tape &amp; Reel</text>
<text x="188.3" y="137.7">-7</text>
<text x="106.6" y="139.5">0.5 mm pad pitch</text>
<text x="23.8" y="179.1">Pin Name</text>
<text x="46.4" y="179.1">Pin.</text>
<text x="68.9" y="179.1">Function</text>
<text x="28.5" y="183.3">1A</text>
<text x="48" y="183.3">1</text>
<text x="58.9" y="183.3">Data Input</text>
<text x="102.2" y="184.8">1A</text>
<text x="109.4" y="182.8">1</text>
<text x="143.7" y="182.7">6</text>
<text x="147" y="184.4">1Y</text>
<text x="27.1" y="187.5">GND</text>
<text x="28.5" y="191.7">2A</text>
<text x="48.2" y="187.5">2</text>
<text x="48.2" y="191.7">3</text>
<text x="58.9" y="187.5">Ground</text>
<text x="58.9" y="191.7">Data Input</text>
<text x="28.5" y="195.9">2Y</text>
<text x="48.2" y="195.9">4</text>
<text x="58.9" y="195.9">Data Output</text>
<text x="27.8" y="200.5">V</text>
<text x="48.2" y="200.2">5</text>
<text x="58.9" y="200.3">Supply Voltage</text>
<text x="109.5" y="202.2">3</text>
<text x="143.7" y="202.1">4</text>
<text x="147.1" y="203.7">2Y</text>
<text x="28.5" y="204.8">1Y</text>
<text x="48.2" y="204.8">6</text>
<text x="58.9" y="204.8">Data Output</text>
<text x="102.3" y="204.1">2A</text>
<text x="27.2" y="228.1">Inputs</text>
<text x="30.4" y="232.3">A</text>
<text x="50.6" y="228.1">Output</text>
<text x="54.3" y="232.3">Y</text>
<text x="30.4" y="236.6">H</text>
<text x="55.1" y="236.6">L</text>
<text x="30.6" y="240.8">L</text>
<text x="54.9" y="240.8">H</text>
<text x="103.6" y="273.5">www.diodes.com</text>
<text x="110.8" y="270.2">2 of 13</text>
</g>
<text font-size="2.8" fill="#231f20" x="180" y="270.6">March 2015</text>
<g font-size="2.5">
<text x="14" y="144.2">Notes:</text>
<text x="33" y="144.2">4. Pad layout as shown on Diodes Inc. suggested pad layout document AP02001, which can be found on our website at</text>
<text x="33" y="149.8">5. The taping orientation is located on our website at http://www.diodes.com/datasheets/ap02007.pdf.</text>
<text x="35.7" y="147">http://www.diodes.com/datasheets/ap02001.pdf.</text>
<text x="20.3" y="274">Document number: DS35160 Rev. 6 - 2</text>
</g>
<text font-size="2.1" x="29.7" y="200.9">CC</text>
<text font-size="2.1" fill="#231f20" x="173.7" y="273.2">© Diodes Incorporated</text>
</svg>
